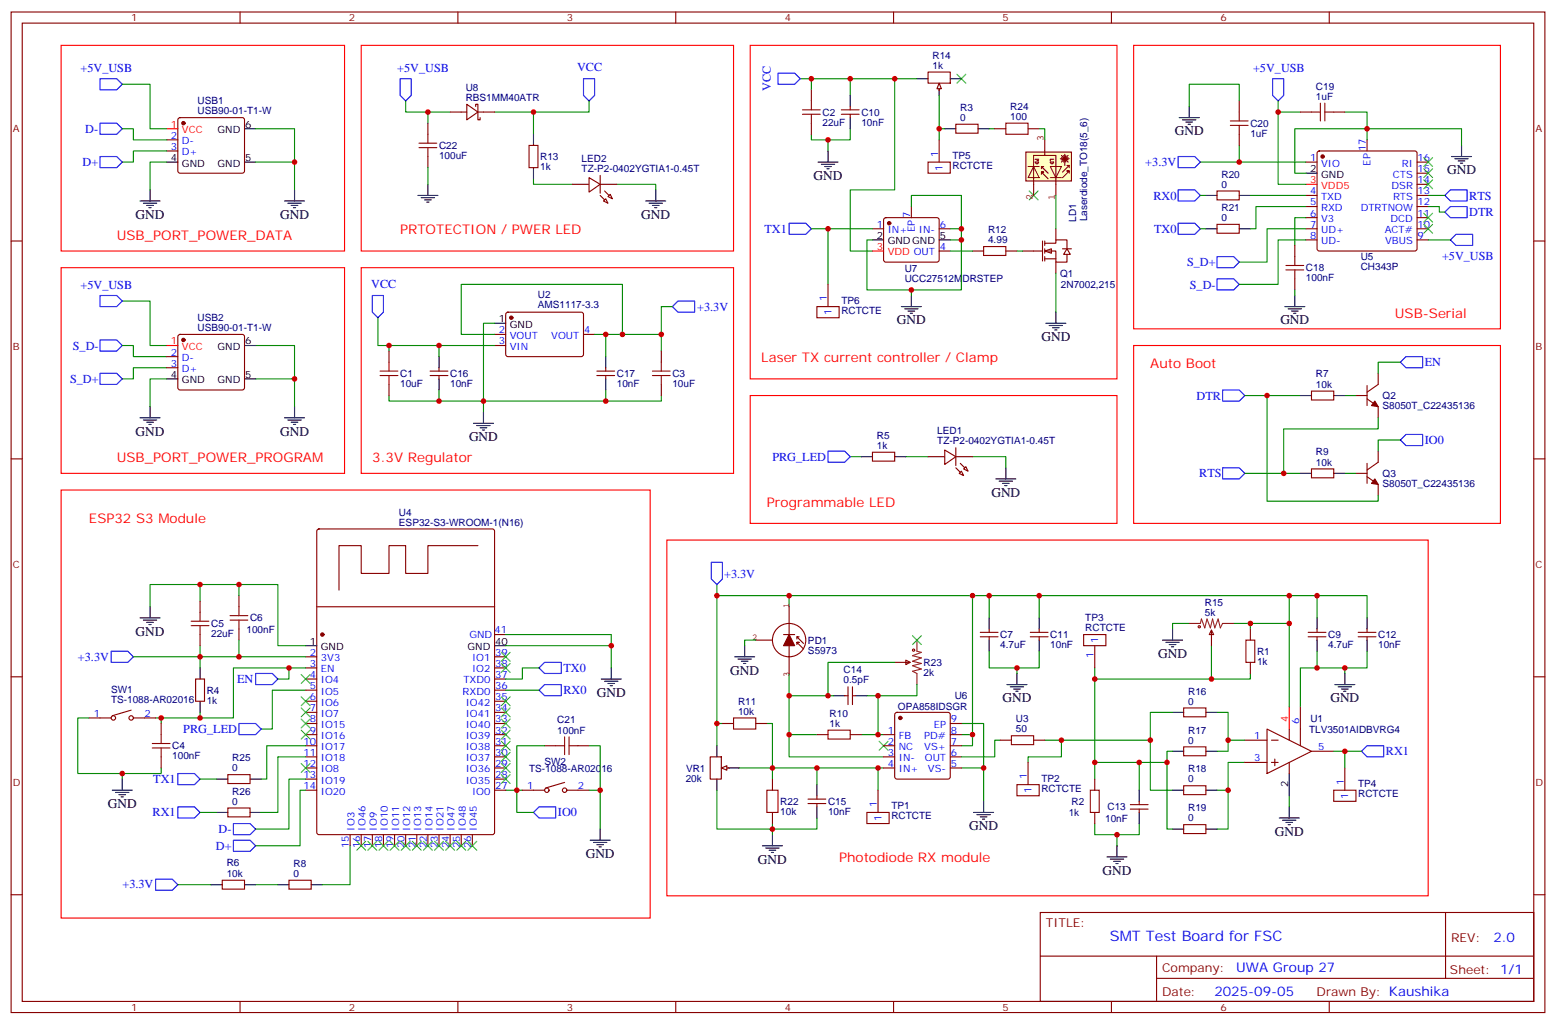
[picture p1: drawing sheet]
<svg xmlns="http://www.w3.org/2000/svg" width="494mm" height="325mm" viewBox="0 0 494 325" stroke-linecap="round" stroke-linejoin="round" font-family="sans-serif">
<g fill="none" stroke="#870000" stroke-width=".35">
<path d="M3.5 3.8h486.9v317.5h-486.9zM7.1 7.3h479.7v310.5h-479.7zM76.2 3.8v3.5M145.3 3.8v3.5M214.5 3.8v3.5M283.6 3.8v3.5M352.8 3.8v3.5M421.9 3.8v3.5M3.5 76.5h3.6M486.8 76.5h3.6M3.5 145.6h3.6M486.8 145.6h3.6"/>
<path d="M3.5 214.8h3.6M486.8 214.8h3.6M3.5 283.9h3.6M330.2 289.6h156.6v28.2h-156.6zM458.8 289.6v20.9M486.8 283.9h3.6M76.2 317.8v3.5M145.3 317.8v3.5M214.5 317.8v3.5M283.6 317.8v3.5M330.2 303.4h156.5M352.8 317.8v3.5"/>
<path d="M367.1 310.5h119.6M367.1 303.4v14.1M421.9 317.8v3.5"/>
</g>
<g fill="none" stroke="#008700" stroke-width=".35">
<path d="M169.3 35.6v7M254 25h37M298.1 30.3v10.6h1.8M262.8 72.6v17.6M139.3 123.8v3.5M192.3 123.8v3.5M227.5 185.5v3.5M377.5 197.8h-5.3v1.8M322.8 211.9v1.8M347.5 211.9v3.6M384.5 204.9v10.6M336.9 234.9v5.3h-10.6v1.7"/>
<path d="M365.1 234.9v15.9h7.1M372.2 238.4h-1.8v24.7h1.8M372.2 226.1h-7.1v8.8h-33.5M386.3 226.1h3.5v12.3h-3.5M389.8 234.9h5.3M426.9 238.4v5.3M278.7 243.7v7.1M347.5 241.9h14.1v8.9M361.6 241.9h8.8M386.3 250.8h3.5v12.3h-3.5M395.1 241.9h-5.3v8.9M409.2 252.5v3.5"/>
<path d="M347.5 261.3v3.6h14.1v-3.6M354.5 264.9v3.5"/>
</g>
<path d="M303.7 23.6l2.9 2.8M306.6 23.6l-2.9 2.8M326.7 60.6l2.8 2.8M329.5 60.6l-2.8 2.8" fill="none" stroke="#3c3" stroke-width=".35"/>
<circle cx="331.6" cy="49.3" r=".35" fill="#850000" stroke="#850000" stroke-width=".35"/>
<path d="M325.6 48.3h14.5v9.1h-14.5z" fill="#ffffc2" stroke="#850000" stroke-width=".35"/>
<path d="M326.3 52.8h3.5M328.1 52.8l1.7 3.6h-3.5zM333.4 52.8h3.5l-1.8 3.6zM333.4 56.4h3.5" fill="none" stroke="#850000" stroke-width=".32"/>
<g fill="none" stroke="#850000" stroke-width=".35">
<path d="M328.6 51.4h1.1a.53 .53 0 0 1-.6 .6 .53 .53 0 0 1-.5-.6zM328.6 50.6h1.1M329.1 50.7l.3 .3 .2-.3M330.6 55.3v-.7h.7h-.7l2.1 2.1M330.6 52.8v.8M331.3 52.8h-.7l2.1 2.2M331.6 44.4v4.9M333.4 51.4h1a.53 .53 0 0 1-.5 .6 .53 .53 0 0 1-.5-.6zM334.4 50.6h-1v.5M336.5 50.4h2.9M336.9 49.3l2.1 2.1M336.9 50l2.1 .7"/>
<path d="M337.6 49.3l.7 2.1M338 49v3.5M338.3 49.3l-.7 2.1M338.7 52.5h.7l-2.1 2.1M339 49.3l-2.1 2.1M339 50l-2.1 .7M339.4 55v-.7h-.7h.7l-2.1 2.1M339.4 52.5v.7M328.1 62v-12.7h7v12.7M250.5 192.5v8.9M239.9 203.1h5.3M248.7 201.4h3.5"/>
<path d="M250.5 204.9v8.8M252.9 204.5v-.7h.7h-.7l2.2 2.2M252.9 202.1v.7M253.6 202.1h-.7l2.2 2.1"/>
<circle cx="250.5" cy="203.1" r="5.3"/>
</g>
<g fill="none" stroke="#008700" stroke-width=".35">
<path d="M128.8 32v3.6h14.1M187 32v3.6h-30M257.5 25v3.5M269.9 25v5.3M393.3 32v-5.3h-15.8v7.1M405.7 32v26.5h8.8M405.7 35.6h7M426.9 35.6h7v8.8M169.3 56.7v1.8h12.4M195.8 58.5h12.3v1.8M257.5 42.6v1.8h5.3v3.5M269.9 40.9v3.5h-7.1"/>
<path d="M381 51.4h33.5M393.3 46.1v5.3M463.9 46.1v-5.2h-52.9v14.1h3.5M414.5 72.6h-12.3v10.6h-8.9M414.5 76.1h-8.8v14.1h-12.4M414.5 69.1h-3.5v8.8M453.3 76.1h7.1M213.4 97.3h-3.5v8.8h-21.2M335.1 86.7v12.4M119.9 100.8v8.8h37.1M123.5 109.6v1.8M139.3 109.6v3.6"/>
<path d="M157 102.6h-3.5v28.2M157 106.1h-10.6v-15.9h51.2v15.9M192.3 106.1v7.1M209.9 106.1v5.3M123.5 125.5v1.8h86.4v-1.8M269.9 144.9h3.5M287.5 144.9h7.1M308.7 144.9h10.6v3.5M47.6 192.5v-7h40.6v19.4h8.8M63.5 185.5v5.3M250.5 189v3.5M308.7 189v47.6h-3.5"/>
<path d="M314 189v7.1M329.8 196.1v-7.1h-102.3v40.6h1.8M329.8 189h79.4M391.6 197.8h5.3M409.2 197.8h-12.3v1.8M418 189v7.1M433.9 196.1v-7.1h-24.7v35.3M42.3 208.4h54.7M63.5 204.9v7M97 219h-10.6v12.4h-3.5M97 211.9h-22.9v15.9h-10.6v-1.7M160.5 201.4h33.5v10.5"/>
<path d="M160.5 219h10.6M160.5 204.9h33.5M171.1 211.9h-5.3v3.6h-5.3M250.5 213.7v26.5h30M314 206.7v5.2h15.8v-5.2M396.9 213.7v1.8h-49.4v31.7M418 206.7v5.2M418 211.9h-5.3v12.4M426.9 211.9v1.8M433.9 206.7v5.2h-15.9M63.5 227.8h-12.3v1.8M227.5 229.6v7"/>
<path d="M243.4 229.6h1.8v14.1h-10.6M250.5 233.1h8.8M250.5 220.8h14.1M273.4 233.1h7.1M275.2 220.8h3.5v12.3M305.2 229.6h7v14.1M305.2 233.1h3.5M317.5 234.9h-1.8v5.3h-10.5M423.3 238.4h8.9M51.2 243.7v1.8h-12.4v1.7M97 247.2h-5.3v15.9h-10.6M97 250.8h-1.8v17.6h-14.1"/>
<path d="M160.5 250.8h5.3M187 250.8h3.5v12.3M227.5 250.8v12.3h17.7v-1.8M259.3 243.7v5.3M259.3 259.6v3.5h-14.1v1.8M280.5 243.7h-35.3v3.5M305.2 243.7h7v10.6M111.1 268.4v12.3h-8.8M56.4 280.7h10.6M81.1 280.7h7.1"/>
</g>
<path d="M250.5 201.4l1.7 3.5h-3.5z" fill="#850000" stroke="#850000" stroke-width=".35"/>
<g fill="none" stroke="#00f" stroke-width=".35">
<path d="M31.7 25h5.3l1.8 1.7-1.8 1.8h-5.3zM31.7 39.1h5.3l1.8 1.8-1.8 1.7h-5.3zM127 25h3.5v5.3l-1.7 1.7-1.8-1.7zM185.2 25h3.5v5.3l-1.7 1.7-1.8-1.7zM246.9 23.2h5.3l1.8 1.8-1.8 1.7h-5.3zM403.9 25h3.6v5.3l-1.8 1.7-1.8-1.7zM31.7 49.7h5.3l1.8 1.7-1.8 1.8h-5.3zM373.9 49.7h5.3l1.8 1.7-1.8 1.8h-5.3zM250.5 70.8h5.3l1.7 1.8-1.7 1.8h-5.3zM373.9 70.8h5.3l1.8 1.8-1.8 1.8h-5.3zM373.9 60.3h5.3l1.8 1.7-1.8 1.8h-5.3zM460.4 76.1l1.7-1.7h5.3v3.5h-5.3z"/>
<path d="M118.2 93.8h3.5v5.3l-1.8 1.7-1.7-1.7zM213.4 97.3l1.8-1.8h5.3v3.6h-5.3zM386.3 88.5h5.3l1.7 1.7-1.7 1.8h-5.3zM386.3 81.4h5.3l1.7 1.8-1.7 1.7h-5.3zM31.7 118.5h5.3l1.8 1.7-1.8 1.8h-5.3zM31.7 107.9h5.3l1.8 1.7-1.8 1.8h-5.3zM262.8 143.2h5.3l1.8 1.7-1.8 1.8h-5.3zM225.8 178.4h3.5v5.3l-1.8 1.8-1.7-1.8zM35.3 206.7h5.3l1.7 1.7-1.7 1.8h-5.3zM171.1 219l1.8-1.8h5.3v3.6h-5.3zM172.9 210.2h5.3v3.5h-5.3l-1.8-1.8zM75.8 229.6h5.3l1.8 1.8-1.8 1.7h-5.3z"/>
<path d="M432.2 238.4l1.7-1.8h5.3v3.6h-5.3zM56.4 256h5.3l1.8 1.8-1.8 1.8h-5.3zM56.4 245.5h5.3l1.8 1.7-1.8 1.8h-5.3zM49.4 279h5.3l1.7 1.7-1.7 1.8h-5.3zM74.1 261.3h5.3l1.7 1.8-1.7 1.8h-5.3zM74.1 266.6h5.3l1.7 1.8-1.7 1.8h-5.3z"/>
</g>
<path d="M19.4 14.4h90v65.3h-90zM114.7 14.4h118.1v65.3h-118.1zM238.1 14.4h116.4v105.8h-116.4zM359.8 14.4h116.4v90h-116.4zM414.5 58.5h3.5M19.4 84.9h90v65.3h-90zM114.7 84.9h118.1v65.3h-118.1zM238.1 125.5h116.4v40.6h-116.4zM19.4 155.5h187v135.8h-187zM211.7 171.4h241.6v112.9h-241.6zM409.2 224.3v7.1" fill="none" stroke="#f00" stroke-width=".35"/>
<g fill="none" stroke="#3c3" stroke-width=".35">
<path d="M451.9 50l2.8 2.8M451.9 53.6l2.8 2.8M451.9 57.1l2.8 2.8M454.7 50l-2.8 2.8M454.7 53.6l-2.8 2.8M454.7 57.1l-2.8 2.8M451.9 67.7l2.8 2.8M451.9 71.2l2.8 2.8M454.7 67.7l-2.8 2.8M454.7 71.2l-2.8 2.8M95.6 214.1l2.8 2.8M98.4 214.1l-2.8 2.8"/>
<path d="M159.1 207l2.8 2.8M159.1 210.5l2.8 2.9M161.9 207l-2.8 2.8M161.9 210.5l-2.8 2.9M95.6 221.1l2.8 2.8M95.6 224.6l2.8 2.9M95.6 228.2l2.8 2.8M95.6 231.7l2.8 2.8M98.4 221.1l-2.8 2.8M98.4 224.6l-2.8 2.9M98.4 228.2l-2.8 2.8M98.4 231.7l-2.8 2.8"/>
<path d="M159.1 221.1l2.8 2.8M159.1 224.6l2.8 2.9M159.1 228.2l2.8 2.8M159.1 231.7l2.8 2.8M159.1 235.2l2.8 2.9M159.1 238.8l2.8 2.8M161.9 221.1l-2.8 2.8M161.9 224.6l-2.8 2.9M161.9 228.2l-2.8 2.8M161.9 231.7l-2.8 2.8M161.9 235.2l-2.8 2.9M161.9 238.8l-2.8 2.8"/>
<path d="M279 235.2l2.9 2.9M281.9 235.2l-2.9 2.9M95.6 242.3l2.8 2.8M98.4 242.3l-2.8 2.8M159.1 242.3l2.8 2.8M159.1 245.8l2.8 2.8M161.9 242.3l-2.8 2.8M161.9 245.8l-2.8 2.8M113.2 267l2.9 2.8M116.1 267l-2.9 2.8M116.8 267l2.8 2.8M119.6 267l-2.8 2.8"/>
<path d="M120.3 267l2.8 2.8M123.1 267l-2.8 2.8M123.8 267l2.8 2.8M126.6 267l-2.8 2.8M127.4 267l2.8 2.8M130.2 267l-2.8 2.8M130.9 267l2.8 2.8M133.7 267l-2.8 2.8M134.4 267l2.8 2.8M137.2 267l-2.8 2.8M137.9 267l2.9 2.8M140.8 267l-2.9 2.8"/>
<path d="M141.5 267l2.8 2.8M144.3 267l-2.8 2.8M145 267l2.8 2.8M147.8 267l-2.8 2.8M148.5 267l2.8 2.8M151.3 267l-2.8 2.8"/>
</g>
<g fill="none" stroke="#000" stroke-width=".35">
<path d="M374.3 37.3h6.3M375.4 38h4.2M376.4 38.7h2.1M377.1 39.4h.7M377.5 33.8v3.5M414.5 55h3.5M460.7 49.7h6.4M461.8 50.4h4.2M462.8 51.1h2.2M463.5 51.8h.8M463.9 46.1v3.6M407.8 97.3h6.4"/>
<path d="M408.9 98h4.2M409.9 98.7h2.1M410.6 99.4h.7M411 93.8v3.5M157 102.6h3.5M97 204.9h3.5M157 204.9h3.5M227.5 236.6v3.6M264.6 220.8h3.5M271.6 220.8h3.6M227.5 247.2v3.6M231.1 243.7h3.5"/>
<path d="M409.2 245.5v7"/>
</g>
<g fill="none" stroke="#870000" stroke-width=".35">
<path d="M414.5 51.4h3.5M418.3 48.1l.4-.2h30.4l.5 .2 .2 .5v30.4l-.2 .5-.5 .2h-30.4l-.5-.3-.2-.4v-30.4zM433.9 44.4v3.5M449.8 51.4h3.5M449.8 58.5h3.5M449.8 55h3.5M414.5 62h3.5M414.5 65.5h3.5M414.5 69.1h3.5M414.5 72.6h3.5M414.5 76.1h3.5M449.8 62h3.5"/>
<path d="M449.8 65.5h3.5M449.8 69.1h3.5M449.8 72.6h3.5M449.8 76.1h3.5M160.7 99.3l.5-.2h23.6l.4 .7-.1 12.9-.6 .5-23.6-.1-.4-.6v-12.7zM123.5 111.4v3.5M157 106.1h3.5M157 109.6h3.5M185.2 106.1h3.5M209.9 111.4v3.5M123.5 122v3.5M209.9 122v3.5"/>
<path d="M100.8 168.1l.4-.2h55.1l.6 .4 .1 95.9-.5 .6-55.3 .1-.6-.5-.1-95.8zM151.7 173.1h-15.9v8.9h-7v-8.9h-5.3v8.9h-8.8v-8.9h-7.1v14.2M100.5 192.5h56.5M97 208.4h3.5M97 211.9h3.5M97 215.5h3.5M97 219h3.5M157 208.4h3.5M157 211.9h3.5M157 215.5h3.5M157 219h3.5M157 201.4h3.5"/>
<path d="M269.2 217.9v5.7M270.6 217.9v5.7M284 210.2h4.9M287.5 209.5l1.4 .7-1.4 .7zM97 233.1h3.5M97 236.6h3.5M97 229.6h3.5M97 222.5h3.5M97 226.1h3.5M157 233.1h3.5M157 236.6h3.5M157 229.6h3.5"/>
<path d="M157 222.5h3.5M157 226.1h3.5M268.1 220.8h1.1M270.6 220.8h1M280.5 233.1h3.5M280.5 236.6h3.5M284.2 226.3l.5-.2h16.2l.5 .2 .2 .5v19.7l-.2 .5-.5 .2h-16.2l-.5-.2-.2-.5v-19.7zM301.6 233.1h3.6M301.6 236.6h3.6M301.6 229.6h3.6M395.1 234.9h7.1M402.2 231.4l14.1 7-14.1 7.1z"/>
<path d="M403.6 234.9h2.1M409.2 231.4v3.5M412.7 224.3v12.3M416.3 238.4h7M97 240.2h3.5M97 243.7h3.5M97 247.2h3.5M97 250.8h3.5M157 240.2h3.5M157 243.7h3.5M157 247.2h3.5M157 250.8h3.5"/>
<path d="M225.4 240.2h3.6v7h-3.6zM229.7 243.7h1.7M280.5 240.2h3.5M280.5 243.7h3.5M301.6 240.2h3.6M301.6 243.7h3.6M395.1 241.9h7.1M403.6 241.9h2.1M404.6 240.9v2.1M409.2 241.9v3.6M111.1 264.9v3.5M114.7 264.9v3.5"/>
<path d="M118.2 264.9v3.5M121.7 264.9v3.5M125.2 264.9v3.5M128.8 264.9v3.5M132.3 264.9v3.5M135.8 264.9v3.5M139.3 264.9v3.5M142.9 264.9v3.5M146.4 264.9v3.5M149.9 264.9v3.5"/>
</g>
<g fill="#870000" stroke="#870000" stroke-width=".35">
<circle cx="285.7" cy="227.8" r=".53"/>
<circle cx="102.3" cy="201.4" r=".53"/>
<circle cx="162.3" cy="100.8" r=".53"/>
<circle cx="419.8" cy="49.7" r=".53"/>
</g>
<g fill="none" stroke="#a10000" stroke-width=".35">
<path d="M120.6 119.2h5.7M120.6 117.8h5.7M123.5 114.9v2.9M123.5 119.2v2.8M207.1 119.2h5.6M207.1 117.8h5.6M209.9 114.9v2.9M209.9 119.2v2.8"/>
<circle cx="290" cy="206.3" r=".35"/>
</g>
<path d="M291 203.1v3.6l1.5 .3-2.9 1.1 2.9 .7-2.9 1 2.9 .7-2.9 .7 2.9 1.1-2.9 .7 1.4 .7v3.5" fill="none" stroke="#8c2424" stroke-width=".35"/>
<path d="M229 243.7l1.7-.7v1.4z" fill="#f0f0f0" stroke="#870000" stroke-width=".35"/>
<g fill="none" stroke="#870000" stroke-width=".35">
<path d="M181.7 58.5h5.3M190.5 58.5h5.3M294.6 51.4h7v3.6h-7zM298.1 44.4v7M308.7 79.7h3.5M319.3 79.7h3.5M259.3 97.3h7v3.5h-7zM262.8 90.2v7.1M384.5 200l.7 1.4h-1.4zM384.5 200v4.9M396.9 199.6v3.5M344 201.4h7v3.5h-7z"/>
<path d="M347.5 204.9v7M396.9 210.2v3.5M275.2 257.8h7v3.5h-7zM278.7 250.8v7M322.8 249h7v3.5h-7zM326.3 241.9v7.1M347.5 247.2v3.6M347.5 257.8v3.5M423.3 250.8h7.1v3.5h-7.1zM426.9 243.7v7.1"/>
</g>
<g fill="none" stroke="#a10000" stroke-width=".35">
<path d="M312.2 78.2h7.1v2.9h-7.1zM395.5 203.1h2.8v7.1h-2.8zM346.1 250.8h2.8v7h-2.8z"/>
<circle cx="380.6" cy="198.9" r=".35"/>
</g>
<path d="M377.5 197.8h3.5l.4-1.4 1 2.8 .7-2.8 1.1 2.8 .7-2.8 .7 2.8 1-2.8 .7 2.8 .8-1.4h3.5" fill="none" stroke="#8c2424" stroke-width=".35"/>
<path d="M381 62h1.8M381 72.6h1.8M396.9 62h17.6M414.5 65.5h-15.9v7.1h-1.7M284 210.2h-21.2v10.6M291 217.2v3.6h-12.3" fill="none" stroke="#008700" stroke-width=".35"/>
<path d="M289.6 201.7l2.9 2.8M292.5 201.7l-2.9 2.8" fill="none" stroke="#3c3" stroke-width=".35"/>
<g fill="#fff" stroke="#870000" stroke-width=".35">
<path d="M193 62.4l.7-.7 .7 1.4z"/>
<path d="M191.6 63.8l.7-.7 .7 1.4z"/>
</g>
<g fill="#870000" stroke="#870000" stroke-width=".35">
<path d="M191.9 60.6l1.4 1.4z"/>
<path d="M190.5 62l1.4 1.4z"/>
</g>
<path d="M190.5 55.7v5.6z" fill="#f00" stroke="#870000" stroke-width=".35"/>
<path d="M187 56.4l3.5 2.1-3.5 2.5z" fill="#fff" stroke="#870000" stroke-width=".35"/>
<path d="M460.4 60.3h5.3v3.5h-5.3l-1.8-1.8zM460.4 65.5h5.3v3.6h-5.3l-1.8-1.8zM444.5 114.9l1.8-1.7h5.3v3.5h-5.3zM388.1 123.8h5.2l1.8 1.7-1.8 1.8h-5.2zM444.5 139.6l1.8-1.7h5.3v3.5h-5.3zM388.1 148.4h5.2l1.8 1.8-1.8 1.8h-5.2zM81.1 213.7h5.3l1.8 1.8-1.8 1.7h-5.3zM171.1 256h5.3v3.6h-5.3l-1.8-1.8z" fill="none" stroke="#00f" stroke-width=".35"/>
<g fill="none" stroke="#008700" stroke-width=".35">
<path d="M453.3 65.5h3.5v1.8h1.8M453.3 62h5.3M411 92v1.8M444.5 114.9h-7.1v3.6M395.1 125.5h7.1M412.7 125.5h-10.5v33.5h35.2v-1.7M426.9 125.5h3.5M437.4 132.6v3.5h-29.9v14.1h5.2M444.5 139.6h-7.1v3.6M395.1 150.2h12.4M426.9 150.2h3.5M75.8 185.5v3.5"/>
<path d="M75.8 203.1v5.3M91.7 211.9v3.6h-3.5M28.2 227.8h-3.5v17.7h14.1M49.4 227.8h1.8M164 250.8v7h5.3"/>
</g>
<g fill="none" stroke="#a10000" stroke-width=".35">
<path d="M390.5 39.8h5.7M390.5 38.4h5.7M393.3 35.6v2.8M393.3 39.8v2.8M416.3 35.6h2.8M419.1 32.7v5.7M420.5 35.6h2.8M420.5 32.7v5.7M408.2 84.2h5.6M408.2 85.7h5.6M411 81.4v2.8M411 85.7v2.8"/>
<path d="M60.7 198.5h5.6M60.7 197.1h5.6M63.5 194.3v2.8M63.5 198.5v2.9M73 195.4h5.7M73 196.8h5.7M75.8 192.5v2.9M75.8 196.8v2.8M48.3 235.9h5.7M48.3 237.3h5.7M51.2 233.1v2.8M51.2 237.3v2.9"/>
<path d="M232.8 227.8h7.1v3.6h-7.1zM262.8 231.7h7.1v2.8h-7.1zM321 233.5h7.1v2.8h-7.1zM243.4 250.8h3.5v7h-3.5z"/>
</g>
<g fill="none" stroke="#870000" stroke-width=".35">
<path d="M267.1 36.3h5.6M267.1 34.9h5.6M269.9 33.8v1.1M269.9 36.3v1M303.4 39.4h7v2.9h-7zM393.3 32v3.6M412.7 35.6h3.6M423.3 35.6h3.6M167.9 46.1h2.8v7.1h-2.8zM393.3 42.6v3.5M386.3 60.6h7v2.8h-7zM386.3 71.2h7v2.8h-7z"/>
<path d="M411 77.9v3.5M411 88.5v3.5M136.5 119.2h5.7M136.5 117.8h5.7M139.3 116.7v1.1M139.3 119.2v1M189.4 119.2h5.7M189.4 117.8h5.7M192.3 116.7v1.1M192.3 119.2v1M437.4 118.5v3.5l-3.5 2.5M416.3 124.1h7v2.8h-7z"/>
<path d="M430.4 125.5h3.5M433.9 122.3v6.4M433.9 126.6l3.5 2.4v3.6M276.9 143.5h7.1v2.8h-7.1zM294.6 144.9h5.3M303.4 144.9h5.3M416.3 148.8h7v2.8h-7zM430.4 150.2h3.5M433.9 147v6.4M433.9 151.3l3.5 2.4v3.6M437.4 143.2v3.5l-3.5 2.5M63.5 190.8v3.5"/>
<path d="M75.8 189v3.5M75.8 199.6v3.5M314 199.6v1.1M329.8 199.6v1.1M418 199.6v1.1M433.9 199.6v1.1M62.1 215.5h2.8v7h-2.8zM63.5 201.4v3.5M311.1 202.1h5.7M311.1 200.7h5.7M314 202.1v1M327 202.1h5.7"/>
<path d="M327 200.7h5.7M329.8 202.1v1M415.2 202.1h5.7M415.2 200.7h5.7M418 202.1v1M431.1 202.1h5.6M431.1 200.7h5.6M433.9 202.1v1M28.2 227.8h7.1M41.6 225.4l-6 1.7M42.3 227.8h7.1M51.2 229.6v3.5"/>
<path d="M229.3 229.6h3.5M239.9 229.6h3.5M259.3 233.1h3.5M269.9 233.1h3.5M317.5 234.9h3.5M328.1 234.9h3.5M375.7 224.6h7.1v2.9h-7.1zM375.7 237h7.1v2.8h-7.1zM51.2 240.2v3.5M165.8 250.8h7.1M179.2 248.3l-6 1.7M179.9 250.8h7.1"/>
<path d="M245.2 247.2v3.6M245.2 257.8v3.5M256.5 255h5.6M256.5 253.6h5.6M259.3 252.5v1.1M259.3 255v1M358.8 256.8h5.6M358.8 255.3h5.6M361.6 254.3v1M361.6 256.8v1M375.7 249.3h7.1v2.9h-7.1zM70.6 279.3h7v2.9h-7z"/>
<path d="M91.7 279.3h7.1v2.9h-7.1zM375.7 261.7h7.1v2.8h-7.1z"/>
<circle cx="36" cy="227.8" r=".71"/>
<circle cx="41.6" cy="227.8" r=".71"/>
<circle cx="173.6" cy="250.8" r=".71"/>
<circle cx="179.2" cy="250.8" r=".71"/>
</g>
<g fill="#870000" stroke="#870000" stroke-width=".35">
<path d="M436.4 127.3l1 1.7-2.1-.3z"/>
<path d="M436.4 152l1 1.7-2.1-.3z"/>
</g>
<path d="M359.8 109.6h116.4v56.5h-116.4z" fill="none" stroke="#f00" stroke-width=".35"/>
<g fill="none" stroke="#000" stroke-width=".35">
<path d="M269.9 30.3v3.5M269.9 37.3v3.6M169.3 42.6v3.5M169.3 53.2v3.5M299.9 40.9h3.5M310.4 40.9h3.6M382.8 62h3.5M382.8 72.6h3.5M393.3 62h3.6M393.3 72.6h3.6M139.3 113.2v3.5M192.3 113.2v3.5"/>
<path d="M139.3 120.2v3.6M192.3 120.2v3.6M412.7 125.5h3.6M423.3 125.5h3.6M273.4 144.9h3.5M284 144.9h3.5M412.7 150.2h3.6M423.3 150.2h3.6M314 196.1v3.5M329.8 196.1v3.5M418 196.1v3.5M433.9 196.1v3.5"/>
<path d="M63.5 211.9v3.6M314 203.1v3.6M329.8 203.1v3.6M418 203.1v3.6M433.9 203.1v3.6M63.5 222.5v3.6M372.2 226.1h3.5M372.2 238.4h3.5M382.8 226.1h3.5M382.8 238.4h3.5M259.3 249v3.5M259.3 256v3.6"/>
<path d="M361.6 250.8v3.5M361.6 257.8v3.5M372.2 250.8h3.5M382.8 250.8h3.5M372.2 263.1h3.5M382.8 263.1h3.5M67 280.7h3.6M77.6 280.7h3.5M88.2 280.7h3.5M98.8 280.7h3.5"/>
</g>
<g fill="#fff" stroke="#870000" stroke-width=".35">
<path d="M305.9 148.8l.7-.7 .7 1.4z"/>
<path d="M304.4 150.2l.8-.7 .7 1.4z"/>
</g>
<g fill="#870000" stroke="#870000" stroke-width=".35">
<path d="M304.8 147l1.4 1.4z"/>
<path d="M303.4 148.4l1.4 1.5z"/>
</g>
<path d="M303.4 142.1v5.6z" fill="#f00" stroke="#870000" stroke-width=".35"/>
<path d="M299.9 142.8l3.5 2.1-3.5 2.5z" fill="#fff" stroke="#870000" stroke-width=".35"/>
<path d="M176.4 236.6h2.8M179.2 233.8v5.7M180.6 236.6h2.8M180.6 233.8v5.7" fill="none" stroke="#a10000" stroke-width=".35"/>
<path d="M294.6 22.9h7v3.5h-7zM298.1 27.1v1.8M172.9 236.6h3.5M183.4 236.6h3.6" fill="none" stroke="#870000" stroke-width=".35"/>
<path d="M172.9 236.6h-8.9v14.2M187 236.6h3.5v14.2" fill="none" stroke="#008700" stroke-width=".35"/>
<path d="M291 25h3.6M298.1 26.7v3.6M301.6 25h3.6" fill="none" stroke="#000" stroke-width=".35"/>
<path d="M298.1 26.4l.7 1.8h-1.4z" fill="#f0f0f0" stroke="#870000" stroke-width=".35"/>
<g fill="#fff" stroke="#870000" stroke-width=".35">
<path d="M331.6 79.7l2.1-.7v1.4z"/>
<path d="M338.7 79l1 1.7h-2.1z"/>
</g>
<g fill="none" stroke="#870000" stroke-width=".35">
<path d="M56.7 37.5l.4-.2h19.8l.5 .2 .2 .5v16.3l-.2 .5-.5 .2h-19.8l-.4-.3-.3-.4v-16.3zM135.8 39.1v3.5M142.9 35.6h5.3M148.2 33.1l3.5 2.5-3.5 2.4zM151 33.8v-.7h.7v4.9h.7v-.7M151.7 35.6h5.3M257.5 28.5v3.5M257.5 39.1v3.5M52.9 44.4h3.5M52.9 47.9h3.5M135.8 49.7v3.5M315.7 40.9h3.6"/>
<path d="M326.3 40.9h3.5M276.9 72.6h3.6M280.7 69.3l.5-.2h16.2l.5 .2 .2 .5v12.7l-.2 .5-.5 .2h-16.2l-.5-.2-.2-.5v-12.7zM289.3 65.5v3.6M298.1 79.7h3.5M298.1 72.6h3.5M324.6 79.7h6.3M330.9 76.5v6.3M331.6 77.2h3.5v-1.1h3.6v2.9M331.6 79.7h3.5v3.5h3.6v-2.5M331.6 76.5v1.4M331.6 79v1.4"/>
<path d="M335.1 72.6v3.5M337.3 79h2.8M331.6 82.1h3.5M331.6 81.4v1.4M335.1 83.2v3.5M52.9 113.2h3.5M52.9 116.7h3.5M56.7 106.3l.4-.2h19.8l.5 .2 .2 .5v16.2l-.2 .5-.5 .3h-19.8l-.4-.3-.3-.5v-16.2zM72.3 245.8h7.1v2.8h-7.1zM72.3 256.4h7.1v2.8h-7.1z"/>
</g>
<g fill="#870000" stroke="#870000" stroke-width=".35">
<circle cx="282.2" cy="70.8" r=".53"/>
<circle cx="58.2" cy="39.1" r=".53"/>
<circle cx="58.2" cy="107.9" r=".53"/>
</g>
<g fill="none" stroke="#000" stroke-width=".35">
<path d="M52.9 51.4h3.5M77.6 51.4h3.5M77.6 40.9h3.5M135.8 58.5v3.5M259.6 51.4h6.4M260.7 52.1h4.2M261.8 52.8h2.1M262.5 53.6h.7M262.8 47.9v3.5M44.4 63.8h6.4M45.5 64.5h4.2M46.6 65.2h2.1"/>
<path d="M47.3 65.9h.7M47.6 60.3v3.5M90.3 63.8h6.4M91.4 64.5h4.2M92.4 65.2h2.1M93.1 65.9h.7M93.5 60.3v3.5M132.6 62h6.4M133.7 62.7h4.2M134.8 63.4h2.1M135.5 64.1h.7M205 63.8h6.3"/>
<path d="M206 64.5h4.3M207.1 65.2h2.1M207.8 65.9h.7M208.1 60.3v3.5M276.9 76.1h3.6M298.1 76.1h3.5M286.1 97.3h6.4M287.2 98h4.2M288.2 98.7h2.1M288.9 99.4h.7M289.3 93.8v3.5M335.1 99.1v3.5"/>
<path d="M77.6 109.6h3.5M332 102.6h6.3M333 103.3h4.3M334.1 104h2.1M334.8 104.7h.7M44.4 132.6h6.4M45.5 133.3h4.2M46.6 134h2.1M47.3 134.7h.7M47.6 129v3.6M52.9 120.2h3.5M77.6 120.2h3.5"/>
<path d="M90.3 132.6h6.4M91.4 133.3h4.2M92.4 134h2.1M93.1 134.7h.7M93.5 129v3.6M150.3 134.3h6.3M151.3 135h4.3M152.4 135.7h2.1M153.1 136.5h.7M153.5 130.8v3.5M316.1 152h6.3M317.1 152.7h4.3"/>
<path d="M318.2 153.4h2.1M318.9 154.1h.7M319.3 148.4v3.6M44.4 196.1h6.4M45.5 196.8h4.2M46.6 197.5h2.1M47.3 198.2h.7M47.6 192.5v3.6M372.2 199.6v3.5M190.9 215.5h6.3M191.9 216.2h4.2M193 216.9h2.1"/>
<path d="M193.7 217.6h.7M194 211.9v3.6M233.2 208.4h6.3M234.2 209.1h4.3M235.3 209.8h2.1M236 210.5h.7M236.4 204.9v3.5M319.6 217.2h6.4M320.7 217.9h4.2M321.7 218.7h2.1M322.4 219.4h.7M322.8 213.7v3.5"/>
<path d="M369 203.1h6.4M370.1 203.8h4.2M371.1 204.5h2.1M371.8 205.2h.7M423.7 217.2h6.3M424.7 217.9h4.3M425.8 218.7h2.1M426.5 219.4h.7M426.9 213.7v3.5M35.6 250.8h6.4M36.7 251.5h4.2M37.7 252.2h2.2"/>
<path d="M38.5 252.9h.7M38.8 247.2v3.6M68.8 247.2h3.5M68.8 257.8h3.5M79.4 247.2h3.5M79.4 257.8h3.5M309 257.8h6.4M310.1 258.5h4.2M311.1 259.2h2.2M311.9 259.9h.7M312.2 254.3v3.5M406 259.6h6.4"/>
<path d="M409.2 256v3.6M187.3 266.6h6.4M188.4 267.3h4.2M189.4 268h2.2M190.1 268.7h.8M190.5 263.1v3.5M242 268.4h6.4M243.1 269.1h4.2M244.1 269.8h2.1M244.8 270.5h.7M245.2 264.9v3.5M351.4 271.9h6.3"/>
<path d="M352.4 272.6h4.3M353.5 273.3h2.1M354.2 274h.7M354.5 268.4v3.5M407.1 260.3h4.2M408.2 261h2.1M408.9 261.7h.7"/>
</g>
<path d="M52.9 40.9h3.5M276.9 79.7h3.6M52.9 109.6h3.5" fill="none" stroke="#f00" stroke-width=".35"/>
<g fill="none" stroke="#008700" stroke-width=".35">
<path d="M38.8 26.7h8.8v14.2h5.3M135.8 35.6v3.5M284 25v35.3h-14.1v19.4h7M38.8 40.9h3.5v3.5h10.6M52.9 51.4h-5.3v8.9M52.9 47.9h-10.6v3.5h-3.5M81.1 40.9h12.4v19.4M81.1 51.4h12.4M135.8 53.2v5.3M298.1 40.9v3.5M314 40.9h1.7M329.8 40.9h1.8v3.5"/>
<path d="M257.5 72.6h19.4M276.9 76.1h-1.7v15.9h30v-15.9h-3.6M289.3 65.5v-3.5h15.9v14.1M301.6 72.6h3.6M301.6 79.7h7.1M322.8 79.7h1.8M335.1 62v10.6M38.8 95.5h8.8v14.1h5.3M289.3 92v1.8M38.8 109.6h3.5v3.6h10.6M52.9 116.7h-10.6v3.5h-3.5M81.1 109.6h12.4v19.4"/>
<path d="M52.9 120.2h-5.3v8.8M81.1 120.2h12.4M239.9 203.1h-3.5v1.8M97 236.6h-12.3v10.6h-1.8M63.5 247.2h5.3M63.5 257.8h5.3M97 240.2h-8.8v17.6h-5.3"/>
</g>
<path d="M31.7 93.8h5.3l1.8 1.7-1.8 1.8h-5.3z" fill="none" stroke="#00f" stroke-width=".35"/>
<path d="M254.7 36.3h5.6M254.7 34.9h5.6M257.5 32v2.9M257.5 36.3v2.8M319.3 39.1h7v3.5h-7zM133 46.8h5.6M133 45.4h5.6M135.8 42.6v2.8M135.8 46.8v2.9" fill="none" stroke="#a10000" stroke-width=".35"/>
<g fill="#c00">
<circle cx="336.9" cy="234.9" r=".88"/>
<circle cx="389.8" cy="250.8" r=".88"/>
<circle cx="389.8" cy="234.9" r=".88"/>
<circle cx="347.5" cy="215.5" r=".88"/>
<circle cx="370.4" cy="241.9" r=".88"/>
<circle cx="361.6" cy="241.9" r=".88"/>
<circle cx="365.1" cy="234.9" r=".88"/>
<circle cx="347.5" cy="241.9" r=".88"/>
<circle cx="354.5" cy="264.9" r=".88"/>
<circle cx="384.5" cy="215.5" r=".88"/>
<circle cx="322.8" cy="211.9" r=".88"/>
<circle cx="227.5" cy="189" r=".88"/>
<circle cx="308.7" cy="189" r=".88"/>
<circle cx="250.5" cy="189" r=".88"/>
<circle cx="314" cy="189" r=".88"/>
<circle cx="329.8" cy="189" r=".88"/>
<circle cx="426.9" cy="211.9" r=".88"/>
<circle cx="192.3" cy="127.3" r=".88"/>
<circle cx="278.7" cy="243.7" r=".88"/>
<circle cx="426.9" cy="238.4" r=".88"/>
<circle cx="269.9" cy="25" r=".88"/>
<circle cx="257.5" cy="25" r=".88"/>
<circle cx="396.9" cy="197.8" r=".88"/>
<circle cx="227.5" cy="229.6" r=".88"/>
<circle cx="245.2" cy="243.7" r=".88"/>
<circle cx="245.2" cy="263.1" r=".88"/>
<circle cx="308.7" cy="233.1" r=".88"/>
<circle cx="312.2" cy="243.7" r=".88"/>
<circle cx="278.7" cy="233.1" r=".88"/>
<circle cx="259.3" cy="243.7" r=".88"/>
<circle cx="63.5" cy="227.8" r=".88"/>
<circle cx="262.8" cy="44.4" r=".88"/>
<circle cx="409.2" cy="189" r=".88"/>
<circle cx="409.2" cy="197.8" r=".88"/>
<circle cx="418" cy="211.9" r=".88"/>
<circle cx="63.5" cy="185.5" r=".88"/>
<circle cx="63.5" cy="208.4" r=".88"/>
<circle cx="194" cy="204.9" r=".88"/>
<circle cx="418" cy="189" r=".88"/>
<circle cx="153.5" cy="127.3" r=".88"/>
<circle cx="139.3" cy="127.3" r=".88"/>
<circle cx="123.5" cy="109.6" r=".88"/>
<circle cx="139.3" cy="109.6" r=".88"/>
<circle cx="209.9" cy="106.1" r=".88"/>
<circle cx="192.3" cy="106.1" r=".88"/>
<circle cx="197.6" cy="106.1" r=".88"/>
<circle cx="405.7" cy="35.6" r=".88"/>
<circle cx="393.3" cy="51.4" r=".88"/>
<circle cx="250.5" cy="220.8" r=".88"/>
<circle cx="250.5" cy="233.1" r=".88"/>
<circle cx="262.8" cy="220.8" r=".88"/>
<circle cx="278.7" cy="220.8" r=".88"/>
<circle cx="433.9" cy="40.9" r=".88"/>
<circle cx="91.7" cy="211.9" r=".88"/>
<circle cx="164" cy="250.8" r=".88"/>
<circle cx="407.5" cy="150.2" r=".88"/>
<circle cx="402.2" cy="125.5" r=".88"/>
<circle cx="75.8" cy="185.5" r=".88"/>
<circle cx="75.8" cy="208.4" r=".88"/>
<circle cx="51.2" cy="227.8" r=".88"/>
<circle cx="38.8" cy="245.5" r=".88"/>
<circle cx="190.5" cy="250.8" r=".88"/>
<circle cx="284" cy="25" r=".88"/>
<circle cx="262.8" cy="72.6" r=".88"/>
<circle cx="305.2" cy="76.1" r=".88"/>
<circle cx="289.3" cy="92" r=".88"/>
<circle cx="305.2" cy="72.6" r=".88"/>
<circle cx="298.1" cy="40.9" r=".88"/>
<circle cx="93.5" cy="120.2" r=".88"/>
<circle cx="169.3" cy="35.6" r=".88"/>
<circle cx="135.8" cy="35.6" r=".88"/>
<circle cx="93.5" cy="51.4" r=".88"/>
</g>
<text font-size="4.6" fill="#00f" x="352.3" y="298.6">SMT Test Board for FSC</text>
<g font-size="4.2">
<text x="372.9" y="43">GND</text>
<text x="258.2" y="57.1">GND</text>
<text x="459.3" y="55.3">GND</text>
<text x="43" y="69.4">GND</text>
<text x="88.9" y="69.4">GND</text>
<text x="203.6" y="69.4">GND</text>
<text x="284.7" y="102.9">GND</text>
<text x="406.4" y="102.9">GND</text>
<text x="330.6" y="108.2">GND</text>
<text x="43" y="138.2">GND</text>
<text x="88.9" y="138.2">GND</text>
<text x="148.9" y="140">GND</text>
<text x="314.7" y="157.6">GND</text>
<text x="43" y="201.7">GND</text>
<text x="367.6" y="208.8">GND</text>
<text x="231.8" y="214.1">GND</text>
<text x="189.4" y="221.1">GND</text>
<text x="318.2" y="222.9">GND</text>
<text x="422.3" y="222.9">GND</text>
<text x="34.2" y="256.4">GND</text>
<text x="307.6" y="263.5">GND</text>
<text x="404.6" y="265.2">GND</text>
<text x="185.9" y="272.3">GND</text>
<text x="240.6" y="274">GND</text>
<text x="350" y="277.6">GND</text>
</g>
<g font-size="4.2" fill="#f00">
<text x="37" y="76.1">USB_PORT_POWER_DATA</text>
<text x="127" y="74.4">PRTOTECTION / PWER LED</text>
<text x="442.7" y="100.8">USB-Serial</text>
<text x="241.7" y="114.9">Laser TX current controller / Clamp</text>
<text x="365.1" y="116.7">Auto Boot</text>
<text x="37" y="146.7">USB_PORT_POWER_PROGRAM</text>
<text x="118.2" y="146.7">3.3V Regulator</text>
<text x="243.4" y="160.8">Programmable LED</text>
<text x="28.2" y="166.1">ESP32 S3 Module</text>
<text x="266.3" y="273.7">Photodiode RX module</text>
</g>
<g font-size="4.2" fill="#00f">
<text x="474" y="298.8">2.0</text>
<text x="392.4" y="308.4">UWA Group 27</text>
<text x="385.5" y="316.2">2025-09-05</text>
</g>
<g font-size="3.9" fill="#00f">
<text x="25.6" y="22.8">+5V_USB</text>
<text x="126.1" y="22.7">+5V_USB</text>
<text x="183.2" y="22.7">VCC</text>
<text x="397.7" y="22.7">+5V_USB</text>
<text x="244.7" y="28.8" transform="rotate(-90 244.7 28.8)">VCC</text>
<text x="27.1" y="42.1">D-</text>
<text x="26.2" y="52.7">D+</text>
<text x="363.5" y="52.6">+3.3V</text>
<text x="366.1" y="63.4">RX0</text>
<text x="466.4" y="63.3">RTS</text>
<text x="466.3" y="68.6">DTR</text>
<text x="242.7" y="73.8">TX1</text>
<text x="366.3" y="73.9">TX0</text>
<text x="457.7" y="82.7">+5V_USB</text>
<text x="376.8" y="84.5">S_D+</text>
<text x="25.6" y="91.6">+5V_USB</text>
<text x="117.8" y="91.5">VCC</text>
<text x="377.6" y="91.6">S_D-</text>
<text x="221.3" y="98.7">+3.3V</text>
<text x="23.1" y="111">S_D-</text>
<text x="452.2" y="116.2">EN</text>
<text x="22.2" y="121.6">S_D+</text>
<text x="379.8" y="126.8">DTR</text>
<text x="452.3" y="140.9">IO0</text>
<text x="245.2" y="146.2">PRG_LED</text>
<text x="380.7" y="151.4">RTS</text>
<text x="229.8" y="183.3">+3.3V</text>
<text x="24.8" y="209.6">+3.3V</text>
<text x="178.9" y="213.3">TX0</text>
<text x="75.3" y="216.7">EN</text>
<text x="178.9" y="220.3">RX0</text>
<text x="58.2" y="232.6">PRG_LED</text>
<text x="439.9" y="239.7">RX1</text>
<text x="48.6" y="248.5">TX1</text>
<text x="48.4" y="259.1">RX1</text>
<text x="177.1" y="259.1">IO0</text>
<text x="68.5" y="269.6">D+</text>
<text x="69.4" y="264.3">D-</text>
<text x="38.9" y="281.9">+3.3V</text>
</g>
<g font-size="3.9" fill="#800">
<text x="332" y="294.1">TITLE:</text>
<text x="460.6" y="298.8">REV:</text>
<text x="368.9" y="308.3">Company:</text>
<text x="460.2" y="309">Sheet: 1/1</text>
<text x="368.9" y="316">Date:</text>
<text x="417.9" y="316.1">Drawn By: Kaushika</text>
</g>
<g font-size="3.2" fill="#800">
<text x="41.6" y="6.8">1</text>
<text x="110.8" y="6.8">2</text>
<text x="179.9" y="6.8">3</text>
<text x="249.1" y="6.8">4</text>
<text x="318.2" y="6.8">5</text>
<text x="387.3" y="6.8">6</text>
<text x="4.1" y="41.9">A</text>
<text x="487.4" y="41.9">A</text>
<text x="4.1" y="111.1">B</text>
<text x="487.4" y="111.1">B</text>
<text x="4.1" y="180.2">C</text>
<text x="487.4" y="180.2">C</text>
<text x="4.1" y="249.3">D</text>
<text x="487.4" y="249.3">D</text>
<text x="41.6" y="320.8">1</text>
<text x="110.8" y="320.8">2</text>
<text x="179.9" y="320.8">3</text>
<text x="249.1" y="320.8">4</text>
<text x="318.2" y="320.8">5</text>
<text x="387.3" y="320.8">6</text>
</g>
<g font-size="3.2" fill="#000080">
<text x="296" y="21.8">1k</text>
<text x="296" y="18.6">R14</text>
<text x="147.8" y="28.9">U8</text>
<text x="417.7" y="28.5">C19</text>
<text x="62.7" y="33.1">USB1</text>
<text x="147.8" y="32">RBS1MM40ATR</text>
<text x="304.8" y="35.2">R3</text>
<text x="320.7" y="34.8">R24</text>
<text x="417.7" y="31.7">1uF</text>
<text x="62.7" y="36.3">USB90-01-T1-W</text>
<text x="261.1" y="39.9">22uF</text>
<text x="261.1" y="36.7">C2</text>
<text x="273.4" y="39.9">10nF</text>
<text x="273.4" y="36.7">C10</text>
<text x="304.8" y="38.4">0</text>
<text x="320.7" y="38">100</text>
<text x="396.9" y="40.2">C20</text>
<text x="139.3" y="47.3">C22</text>
<text x="396.9" y="43.4">1uF</text>
<text x="139.3" y="50.5">100uF</text>
<text x="171.4" y="50.8">R13</text>
<text x="184.6" y="51.4">LED2</text>
<text x="302.3" y="53.7">RCTCTE</text>
<text x="302.3" y="50.6">TP5</text>
<text x="171.4" y="54">1k</text>
<text x="184.6" y="54.6">TZ-P2-0402YGTIA1-0.45T</text>
<text x="387.7" y="59.5">0</text>
<text x="387.7" y="56.4">R20</text>
<text x="341.6" y="70.3" transform="rotate(-90 341.6 70.3)">LD1</text>
<text x="345.1" y="70.2" transform="rotate(-90 345.1 70.2)">Laserdiode_TO18(5_6)</text>
<text x="387.7" y="70.1">0</text>
<text x="387.7" y="67">R21</text>
<text x="313.6" y="77.2">4.99</text>
<text x="313.6" y="74">R12</text>
<text x="431.9" y="82.6">U5</text>
<text x="287.2" y="89.4">UCC27512MDRSTEP</text>
<text x="287.2" y="86.2">U7</text>
<text x="336.5" y="87.9">Q1</text>
<text x="414.5" y="89.3">100nF</text>
<text x="414.5" y="86.1">C18</text>
<text x="431.9" y="85.7">CH343P</text>
<text x="170.8" y="94.7">U2</text>
<text x="336.8" y="91.4">2N7002,215</text>
<text x="62.7" y="101.9">USB2</text>
<text x="170.8" y="97.9">AMS1117-3.3</text>
<text x="267.1" y="99.6">RCTCTE</text>
<text x="267.1" y="96.4">TP6</text>
<text x="62.7" y="105.1">USB90-01-T1-W</text>
<text x="127" y="119.6">C1</text>
<text x="142.9" y="119.6">C16</text>
<text x="195.8" y="119.6">C17</text>
<text x="213.4" y="119.6">C3</text>
<text x="417.7" y="119.7">R7</text>
<text x="127" y="122.8">10uF</text>
<text x="142.9" y="122.8">10nF</text>
<text x="195.8" y="122.8">10nF</text>
<text x="213.4" y="122.8">10uF</text>
<text x="417.7" y="123">10k</text>
<text x="438.9" y="129.8">S8050T_C22435136</text>
<text x="438.9" y="126.7">Q2</text>
<text x="297.5" y="137.9">LED1</text>
<text x="278.4" y="142.5">1k</text>
<text x="278.4" y="139.3">R5</text>
<text x="297.5" y="141">TZ-P2-0402YGTIA1-0.45T</text>
<text x="417.7" y="147.7">10k</text>
<text x="417.7" y="144.3">R9</text>
<text x="438.9" y="154.5">S8050T_C22435136</text>
<text x="438.9" y="151.4">Q3</text>
<text x="126.6" y="166.8">ESP32-S3-WROOM-1(N16)</text>
<text x="126.6" y="163.6">U4</text>
<text x="79.4" y="197.2">C6</text>
<text x="344.5" y="197.1">TP3</text>
<text x="382.4" y="195.4">5k</text>
<text x="382.4" y="192.2">R15</text>
<text x="67" y="202.2">22uF</text>
<text x="67" y="199">C5</text>
<text x="78.2" y="200.7">100nF</text>
<text x="317.5" y="202.5">C7</text>
<text x="333.4" y="202.5">C11</text>
<text x="344.5" y="200.3">RCTCTE</text>
<text x="421.6" y="202.5">C9</text>
<text x="437.4" y="202.5">C12</text>
<text x="256.5" y="207.5">S5973</text>
<text x="256.5" y="204.3">PD1</text>
<text x="317.5" y="205.7">4.7uF</text>
<text x="333.4" y="205.7">10nF</text>
<text x="399" y="207.8">R1</text>
<text x="421.6" y="205.7">4.7uF</text>
<text x="437.4" y="205.7">10nF</text>
<text x="267.8" y="213.7">C14</text>
<text x="293.2" y="214.5">2k</text>
<text x="293.2" y="211.3">R23</text>
<text x="399" y="211">1k</text>
<text x="35.2" y="219.9">SW1</text>
<text x="65.6" y="220.1">R4</text>
<text x="267.8" y="216.9">0.5pF</text>
<text x="303.1" y="221.9">U6</text>
<text x="377.1" y="220.4">R16</text>
<text x="35.2" y="223.1">TS-1088-AR02016</text>
<text x="65.6" y="223.3">1k</text>
<text x="234.3" y="226.8">10k</text>
<text x="234.3" y="223.6">R11</text>
<text x="263.3" y="227.5">R10</text>
<text x="285" y="225.4">OPA858IDSGR</text>
<text x="377.1" y="223.6">0</text>
<text x="176.9" y="232.8">100nF</text>
<text x="176.9" y="229.5">C21</text>
<text x="263.3" y="230.6">1k</text>
<text x="322.4" y="232.4">50</text>
<text x="322.4" y="229.2">U3</text>
<text x="377.1" y="232.8">R17</text>
<text x="415.5" y="232.5">TLV3501AIDBVRG4</text>
<text x="415.9" y="229">U1</text>
<text x="54.7" y="237.8">C4</text>
<text x="377.1" y="235.9">0</text>
<text x="54.7" y="240.9">100nF</text>
<text x="73.7" y="244.8">0</text>
<text x="73.7" y="241.6">R25</text>
<text x="168" y="244.8">TS-1088-AR02016</text>
<text x="172.8" y="242.8">SW2</text>
<text x="217.7" y="244.8">VR1</text>
<text x="377.1" y="245.1">R18</text>
<text x="217.7" y="248">20k</text>
<text x="330.6" y="251.2">RCTCTE</text>
<text x="330.6" y="248">TP2</text>
<text x="377.1" y="248.3">0</text>
<text x="431.1" y="249.9">TP4</text>
<text x="73.7" y="255.3">0</text>
<text x="73.7" y="252.2">R26</text>
<text x="247.6" y="255.4">R22</text>
<text x="262.8" y="255.4">C15</text>
<text x="282.9" y="256.8">TP1</text>
<text x="340.1" y="255.4">R2</text>
<text x="351.5" y="257.2">C13</text>
<text x="377.1" y="257.5">R19</text>
<text x="431.1" y="253.1">RCTCTE</text>
<text x="247.6" y="258.6">10k</text>
<text x="262.8" y="258.6">10nF</text>
<text x="282.9" y="260">RCTCTE</text>
<text x="339.2" y="259">1k</text>
<text x="350.8" y="260.7">10nF</text>
<text x="377.1" y="260.6">0</text>
<text x="72" y="274.9">R6</text>
<text x="93.1" y="275.1">R8</text>
<text x="72" y="278.3">10k</text>
<text x="93.1" y="278.3">0</text>
</g>
<g font-size="3.2" fill="#f00">
<text x="54.3" y="40.5">1</text>
<text x="57.7" y="42.3">VCC</text>
<text x="415.9" y="58.1">3</text>
<text x="419.3" y="59.9">VDD5</text>
<text x="278.3" y="79.3">3</text>
<text x="281.8" y="81.1">VDD OUT</text>
<text x="54.3" y="109.3">1</text>
<text x="57.7" y="111.1">VCC</text>
<text x="408.9" y="229.2" transform="rotate(-90 408.9 229.2)">4</text>
</g>
<g font-size="3.2">
<text x="77.8" y="40.5">6</text>
<text x="69" y="42.3">GND</text>
<text x="54.3" y="51.1">4</text>
<text x="57.7" y="52.8">GND</text>
<text x="69" y="52.8">GND</text>
<text x="77.8" y="51.1">5</text>
<text x="415.9" y="54.6">2</text>
<text x="419.3" y="56.4">GND</text>
<text x="278.3" y="75.8">2</text>
<text x="281.8" y="77.5">GNDGND</text>
<text x="298.3" y="75.8">5</text>
<text x="158.3" y="102.2">1</text>
<text x="161.8" y="104">GND</text>
<text x="69" y="111.1">GND</text>
<text x="77.8" y="109.3">6</text>
<text x="54.3" y="119.9">4</text>
<text x="77.8" y="119.9">5</text>
<text x="57.7" y="121.6">GND</text>
<text x="69" y="121.6">GND</text>
<text x="98.4" y="204.5">1</text>
<text x="101.8" y="206.3">GND</text>
<text x="148.4" y="206.3">GND</text>
<text x="157.2" y="204.5">40</text>
<text x="408.9" y="249.6" transform="rotate(-90 408.9 249.6)">2</text>
</g>
<g font-size="3.2" fill="#00f">
<text x="54.3" y="44">2</text>
<text x="54.3" y="47.6">3</text>
<text x="57.7" y="45.8">D-</text>
<text x="433.6" y="47.9" transform="rotate(-90 433.6 47.9)">17</text>
<text x="57.7" y="49.3">D+</text>
<text x="297.7" y="49.7" transform="rotate(-90 297.7 49.7)">1</text>
<text x="415.9" y="51.1">1</text>
<text x="419.3" y="52.8">VIO</text>
<text x="435" y="52.5" transform="rotate(-90 435 52.5)">EP</text>
<text x="444.9" y="52.8">RI</text>
<text x="450" y="51.1">16</text>
<text x="299.2" y="54.2" transform="rotate(-90 299.2 54.2)">1</text>
<text x="441.7" y="59.9">DSR</text>
<text x="442.1" y="56.4">CTS</text>
<text x="450" y="58.1">14</text>
<text x="450" y="54.6">15</text>
<text x="415.9" y="61.7">4</text>
<text x="415.9" y="65.2">5</text>
<text x="419.3" y="63.4">TXD</text>
<text x="442.2" y="63.4">RTS</text>
<text x="450" y="65.2">12</text>
<text x="450" y="61.7">13</text>
<text x="288.9" y="69.1" transform="rotate(-90 288.9 69.1)">7</text>
<text x="415.9" y="68.7">6</text>
<text x="419.3" y="67">RXD</text>
<text x="419.3" y="70.5">V3</text>
<text x="431.9" y="67">DTRTNOW</text>
<text x="441.4" y="70.5">DCD</text>
<text x="450" y="68.7">11</text>
<text x="278.3" y="72.2">1</text>
<text x="281.8" y="74">IN+</text>
<text x="290.3" y="73.7" transform="rotate(-90 290.3 73.7)">EP</text>
<text x="291.6" y="74">IN-</text>
<text x="298.3" y="72.2">6</text>
<text x="415.9" y="72.2">7</text>
<text x="415.9" y="75.8">8</text>
<text x="419.3" y="74">UD+</text>
<text x="419.3" y="77.5">UD-</text>
<text x="439.5" y="74">ACT#</text>
<text x="439.7" y="77.5">VBUS</text>
<text x="450" y="75.8">9</text>
<text x="450" y="72.2">10</text>
<text x="298.3" y="79.3">4</text>
<text x="262.5" y="95.5" transform="rotate(-90 262.5 95.5)">1</text>
<text x="263.9" y="100" transform="rotate(-90 263.9 100)">1</text>
<text x="158.3" y="105.8">2</text>
<text x="161.8" y="107.5">VOUT</text>
<text x="175" y="107.5">VOUT</text>
<text x="185.4" y="105.8">4</text>
<text x="54.3" y="112.8">2</text>
<text x="158.3" y="109.3">3</text>
<text x="161.8" y="111.1">VIN</text>
<text x="54.3" y="116.3">3</text>
<text x="57.7" y="114.6">D-</text>
<text x="57.7" y="118.1">D+</text>
<text x="149" y="202.4">GND</text>
<text x="157" y="201">41</text>
<text x="98.4" y="208.1">2</text>
<text x="101.8" y="209.8">3V3</text>
<text x="149.8" y="209.8">IO1</text>
<text x="157.2" y="208.1">39</text>
<text x="347.1" y="208.7" transform="rotate(-90 347.1 208.7)">1</text>
<text x="348.5" y="204.2" transform="rotate(-90 348.5 204.2)">1</text>
<text x="98.4" y="211.6">3</text>
<text x="98.4" y="215.1">4</text>
<text x="101.8" y="213.4">EN</text>
<text x="149.8" y="213.4">IO2</text>
<text x="157.2" y="215.1">37</text>
<text x="157.2" y="211.6">38</text>
<text x="98.4" y="218.7">5</text>
<text x="101.8" y="216.9">IO4</text>
<text x="101.8" y="220.4">IO5</text>
<text x="146.8" y="220.4">RXD0</text>
<text x="147.1" y="216.9">TXD0</text>
<text x="157.2" y="218.7">36</text>
<text x="29.7" y="227.5">1</text>
<text x="45.9" y="227.5">2</text>
<text x="98.4" y="222.2">6</text>
<text x="98.4" y="225.7">7</text>
<text x="101.8" y="223.9">IO6</text>
<text x="101.8" y="227.5">IO7</text>
<text x="147.8" y="227.5">IO41</text>
<text x="147.8" y="223.9">IO42</text>
<text x="157.2" y="225.7">34</text>
<text x="157.2" y="222.2">35</text>
<text x="98.4" y="229.2">8</text>
<text x="98.4" y="232.8">9</text>
<text x="101.8" y="231">IO15</text>
<text x="147.8" y="231">IO40</text>
<text x="157.2" y="232.8">32</text>
<text x="157.2" y="229.2">33</text>
<text x="281.8" y="232.8">1</text>
<text x="296.4" y="231">EP</text>
<text x="301.8" y="232.8">8</text>
<text x="301.8" y="229.2">9</text>
<text x="412.4" y="229.6" transform="rotate(-90 412.4 229.6)">6</text>
<text x="96.3" y="236.3">10</text>
<text x="96.3" y="239.8">11</text>
<text x="101.8" y="234.5">IO16</text>
<text x="101.8" y="238.1">IO17</text>
<text x="147.8" y="238.1">IO38</text>
<text x="147.8" y="234.5">IO39</text>
<text x="157.2" y="239.8">30</text>
<text x="157.2" y="236.3">31</text>
<text x="281.8" y="236.3">2</text>
<text x="281.8" y="239.8">3</text>
<text x="285.3" y="234.5">FB</text>
<text x="285.3" y="238.1">NC</text>
<text x="293.4" y="234.5">PD#</text>
<text x="293.4" y="238.1">VS+</text>
<text x="301.8" y="239.8">6</text>
<text x="301.8" y="236.3">7</text>
<text x="398" y="234.5">1</text>
<text x="418.4" y="238.1">5</text>
<text x="96.3" y="243.3">12</text>
<text x="101.8" y="241.6">IO18</text>
<text x="101.8" y="245.1">IO8</text>
<text x="147.8" y="245.1">IO36</text>
<text x="147.8" y="241.6">IO37</text>
<text x="157.2" y="243.3">29</text>
<text x="281.8" y="243.3">4</text>
<text x="285.3" y="241.6">IN-</text>
<text x="285.3" y="245.1">IN+</text>
<text x="293.5" y="241.6">OUT</text>
<text x="294.5" y="245.1">VS-</text>
<text x="301.8" y="243.3">5</text>
<text x="398" y="241.6">3</text>
<text x="96.3" y="246.9">13</text>
<text x="96.3" y="250.4">14</text>
<text x="101.8" y="248.6">IO19</text>
<text x="147.8" y="248.6">IO35</text>
<text x="157.2" y="250.4">27</text>
<text x="157.2" y="246.9">28</text>
<text x="167.3" y="250.4">1</text>
<text x="183.4" y="250.4">2</text>
<text x="326" y="247.2" transform="rotate(-90 326 247.2)">1</text>
<text x="327.4" y="251.7" transform="rotate(-90 327.4 251.7)">1</text>
<text x="426.5" y="249" transform="rotate(-90 426.5 249)">1</text>
<text x="101.8" y="252.2">IO20</text>
<text x="149.8" y="252.2">IO0</text>
<text x="278.3" y="256" transform="rotate(-90 278.3 256)">1</text>
<text x="427.9" y="253.5" transform="rotate(-90 427.9 253.5)">1</text>
<text x="112.5" y="263.6" transform="rotate(-90 112.5 263.6)">IO3</text>
<text x="116.1" y="263.6" transform="rotate(-90 116.1 263.6)">IO46</text>
<text x="119.6" y="263.6" transform="rotate(-90 119.6 263.6)">IO9</text>
<text x="123.1" y="263.6" transform="rotate(-90 123.1 263.6)">IO10</text>
<text x="126.6" y="263.6" transform="rotate(-90 126.6 263.6)">IO11</text>
<text x="130.2" y="263.6" transform="rotate(-90 130.2 263.6)">IO12</text>
<text x="133.7" y="263.6" transform="rotate(-90 133.7 263.6)">IO13</text>
<text x="137.2" y="263.6" transform="rotate(-90 137.2 263.6)">IO14</text>
<text x="140.8" y="263.6" transform="rotate(-90 140.8 263.6)">IO21</text>
<text x="144.3" y="263.6" transform="rotate(-90 144.3 263.6)">IO47</text>
<text x="147.8" y="263.6" transform="rotate(-90 147.8 263.6)">IO48</text>
<text x="151.3" y="263.6" transform="rotate(-90 151.3 263.6)">IO45</text>
<text x="279.8" y="260.5" transform="rotate(-90 279.8 260.5)">1</text>
<text x="110.8" y="269.1" transform="rotate(-90 110.8 269.1)">15</text>
<text x="114.3" y="269.1" transform="rotate(-90 114.3 269.1)">16</text>
<text x="117.8" y="269.1" transform="rotate(-90 117.8 269.1)">17</text>
<text x="121.4" y="269.1" transform="rotate(-90 121.4 269.1)">18</text>
<text x="124.9" y="269.1" transform="rotate(-90 124.9 269.1)">19</text>
<text x="128.4" y="269.1" transform="rotate(-90 128.4 269.1)">20</text>
<text x="131.9" y="269.1" transform="rotate(-90 131.9 269.1)">21</text>
<text x="135.5" y="269.1" transform="rotate(-90 135.5 269.1)">22</text>
<text x="139" y="269.1" transform="rotate(-90 139 269.1)">23</text>
<text x="142.5" y="269.1" transform="rotate(-90 142.5 269.1)">24</text>
<text x="146" y="269.1" transform="rotate(-90 146 269.1)">25</text>
<text x="149.6" y="269.1" transform="rotate(-90 149.6 269.1)">26</text>
</g>
<g font-size="3.2" fill="#840000">
<text x="331.3" y="44.7" transform="rotate(-90 331.3 44.7)">3</text>
<text x="327.7" y="63.6" transform="rotate(-90 327.7 63.6)">2</text>
<text x="334.8" y="63.6" transform="rotate(-90 334.8 63.6)">1</text>
</g>
<g font-size="2.8" fill="#840000">
<text x="250.4" y="193.1" transform="rotate(-90 250.4 193.1)">1</text>
<text x="238.7" y="203.1">2</text>
<text x="250.4" y="214.9" transform="rotate(-90 250.4 214.9)">3</text>
</g>
</svg>
